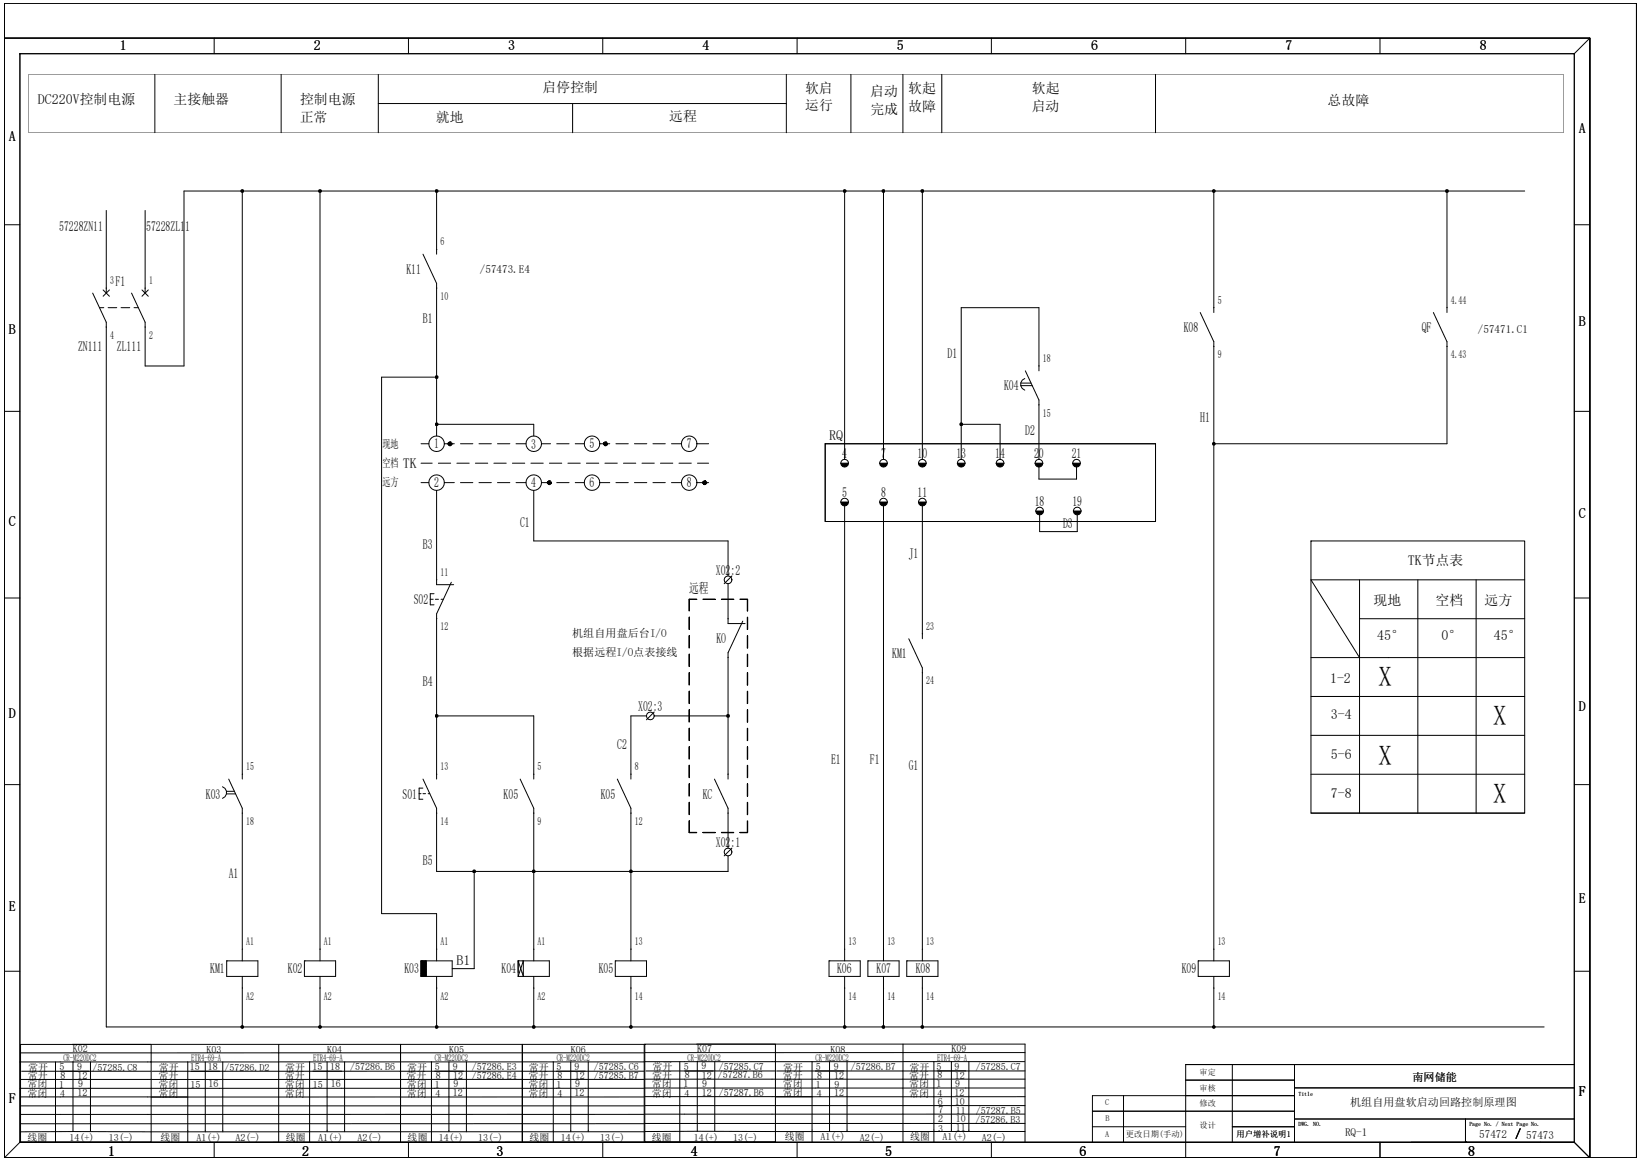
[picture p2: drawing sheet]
<svg xmlns="http://www.w3.org/2000/svg" width="420mm" height="297mm" viewBox="0 0 420 297" stroke-linecap="round" stroke-linejoin="round" font-family="sans-serif">
<g fill="none" stroke="#000" stroke-width=".26">
<path d="M1.1 9.8h405.8v286.4h-405.8zM1.1 .8h417.7v295.4h-417.7zM1.1 9.8h405.8M1.1 9.8v286.4M5.1 13.7h397.8v278.5h-397.8zM7.3 19h392.9M7.3 19v15M39.6 19v14.9M54.8 9.8v3.9M72 19v14.9M96.8 19v14.9M104.5 9.8v3.9"/>
<path d="M154.3 9.8v3.9M201.3 19v14.9M204 9.8v3.9M217.8 19v14.9M231.1 19v14.9M241 19v14.9M253.7 9.8v3.9M295.7 19v14.9M303.5 9.8v3.9M353.2 9.8v3.9M400.2 19v15M406.9 9.8v286.4"/>
<path d="M406.9 9.8l-4 3.9M7.3 33.9h392.9M96.8 26.5h104.5M146.6 26.5v7.4M1.1 57.5h4M27.2 53.8v21.2M37.1 53.8v21.2M62 48.9v150.4M81.9 48.9v196.9M111.7 48.9v16.1M216.2 48.9v68.6M226.1 48.9v68.6"/>
<path d="M236.1 48.9v68.6M310.7 48.9v31M370.3 48.9v31M390.2 48.9h-343.1v44.7h-10v-11.2l-3.4-7.4M402.9 57.5h4M23.7 75l3.5 7.4v180.3h368M25.5 78.7h1.1M26.4 74.2l1.6 1.6M27.2 73.7h.1M27.7 78.7h2.2M28 74.2l-1.6 1.6M31 78.7h2.2"/>
<path d="M34.3 78.7h1.1M36.3 74.2l1.7 1.6M37.1 73.7h.1M38 74.2l-1.7 1.6M108.3 65l3.4 7.5v39M111.8 63.8h.1M111.8 73.7h.1M307.2 79.9l3.5 7.5v158.4M310.6 78.7h.1M366.9 79.9l3.4 7.5v26.1h-59.6M370.3 78.7h.1M27.2 83.7h.1"/>
<path d="M37.1 83.7h.1M111.7 96.5h-14v137.2h14v12.1M261.2 98h2.7M261.3 98.7h2.9M262.3 96.8a1.57 1.57 0 0 0-1.1 1.5 1.57 1.57 0 0 0 1.1 1.5M262.4 94.9l3.5 7.4v15.2M265.9 93.6h.1M265.9 94.9v-16.2h-19.9v38.8M310.6 88.6h.1M370.3 88.6h.1M1.1 105.2h4M107.8 113.5h2"/>
<path d="M107.8 118.5h2.8M111.7 108.5h24.9v3M112.2 118.5h3.2M113.7 113.5h2.6M114.7 113.5h.5l-.4 .3zM114.8 113.2l.4 .3h-.5zM114.9 113.1h.5l-.2 .4zM115.2 113.5l.2 .5h-.5zM115.2 113.5l.5 .1-.1 .2zM115.2 113.5l.4-.2 .1 .2zM116.9 118.5h3.2M117.9 113.5h3.1"/>
<path d="M121.7 118.5h3.1M122.6 113.5h3.2M126.4 118.5h3.2M127.3 113.5h3.2M131.1 118.5h3.2M132.1 113.5h2.5M135.9 118.5h3.1M138.6 113.5h2.3M140.6 118.5h3.2M142.5 113.5h3.1M145.4 118.5h3.1M147.2 113.5h2.3"/>
<path d="M150.1 118.5h3.1M153.5 113.5h2.6M154.5 113.5h.5l-.5 .3zM154.5 113.2l.5 .3h-.5zM154.7 113.1h.5l-.2 .4zM154.8 118.5h3.2M155 113.5l.2 .5h-.5zM155 113.5h.5l-.1 .2v.1zM155 113.5l.4-.2 .1 .2zM157.6 113.5h3.2M159.6 118.5h3.1M162.4 113.5h3.1"/>
<path d="M164.3 118.5h3.2M167.1 113.5h3.2M169 118.5h3.2M171.9 113.5h2.5M173.8 118.5h3.1M178.4 113.5h3M178.5 118.5h2.9M211.2 113.5h84.5v19.9h-84.5zM215.2 118.5a.99 .99 0 0 0 1 1 .99 .99 0 0 0 1-1M215.2 118.5a.99 .99 0 0 1 1-1 .99 .99 0 0 1 1 1M215.2 118.5h2M225.1 118.5a.99 .99 0 0 0 1 1 .99 .99 0 0 0 1-1"/>
<path d="M225.1 118.5a.99 .99 0 0 1 1-1 .99 .99 0 0 1 1 1M225.1 118.5h2M235.1 118.5a.99 .99 0 0 0 1 1 .99 .99 0 0 0 1-1M235.1 118.5a.99 .99 0 0 1 1-1 .99 .99 0 0 1 1 1M235.1 118.5h2M245 118.5a.99 .99 0 0 0 1 1 .99 .99 0 0 0 1-1M245 118.5a.99 .99 0 0 1 1-1 .99 .99 0 0 1 1 1M245 118.5h2M246 108.5h10v9M255 118.5a.99 .99 0 0 0 1 1 .99 .99 0 0 0 1-1M255 118.5a.99 .99 0 0 1 1-1 .99 .99 0 0 1 1 1M255 118.5h2"/>
<path d="M264.9 118.5a.99 .99 0 0 0 1 1 .99 .99 0 0 0 1-1M264.9 118.5a.99 .99 0 0 1 1-1 .99 .99 0 0 1 1 1M264.9 118.5h2M265.9 103.6h.1M265.9 119.5v3.1h9.6v-3.1M274.5 118.5a.99 .99 0 0 0 1 1 .99 .99 0 0 0 1-1M274.5 118.5a.99 .99 0 0 1 1-1 .99 .99 0 0 1 1 1M274.5 118.5h2M402.9 105.2h4M107.8 123.5h2M111.7 125.5v24.1h4.4M113.7 123.5h2.6"/>
<path d="M117.9 123.5h3.1M122.6 123.5h3.2M127.3 123.5h3.2M132.1 123.5h2.5M136.6 125.5v12.9h49.7v8.9M138.6 123.5h2.3M140.1 123.5h.5l-.4 .2zM140.2 123.2l.4 .3h-.5zM140.3 123h.5l-.2 .5zM140.6 123.5l.2 .4h-.5zM140.6 123.5h.5l-.1 .2zM140.6 123.5l.4-.3 .1 .3z"/>
<path d="M142.5 123.5h3.1M147.2 123.5h2.3M153.5 123.5h2.6M157.6 123.5h3.2M162.4 123.5h3.1M167.1 123.5h3.2M171.9 123.5h2.5M178.4 123.5h3M179.9 123.5h.5l-.4 .2zM180 123.2l.4 .3h-.5zM180.1 123h.5l-.2 .5zM180.4 123.5l.2 .4h-.5z"/>
<path d="M180.4 123.5h.5l-.1 .1zM180.4 123.5l.4-.3 .1 .2zM215.2 128.4a.99 .99 0 0 0 1 1 .99 .99 0 0 0 1-1M215.2 128.4a.99 .99 0 0 1 1-1 .99 .99 0 0 1 1 1M215.2 128.4h2M216.2 129.4v116.4M225.1 128.4a.99 .99 0 0 0 1 1 .99 .99 0 0 0 1-1M225.1 128.4a.99 .99 0 0 1 1-1 .99 .99 0 0 1 1 1M225.1 128.4h2M226.1 129.4v116.4M235.1 128.4a.99 .99 0 0 0 1 1 .99 .99 0 0 0 1-1M235.1 128.4a.99 .99 0 0 1 1-1 .99 .99 0 0 1 1 1"/>
<path d="M235.1 128.4h2M236.1 129.4v34M265.1 130.7a.99 .99 0 0 0 1 1 .99 .99 0 0 0 1-1M265.1 130.7a.99 .99 0 0 1 1-1 .99 .99 0 0 1 1 1M265.1 130.7h2M266.1 131.7v4.3h9.6v-4.3M274.7 130.7a.99 .99 0 0 0 1 1 .99 .99 0 0 0 1-1M274.7 130.7a.99 .99 0 0 1 1-1 .99 .99 0 0 1 1 1M274.7 130.7h2M335.5 138.4h54.7v69.6h-54.7zM1.1 153h4M110.1 153.3h.8"/>
<path d="M111.1 151.9h-1v2.8h1M111.4 153.3h.8M111.8 148.3h.1M111.8 158.3h.1M112.9 153.3h.6M115.5 149l-3.8 8v42.3M176.3 153.3l.1 3zM176.3 157.9l.1 3.1zM176.4 153.3v3M176.4 157.9v3.1M176.4 153.3l1.9 .1zM179.9 153.3l3.2 .1z"/>
<path d="M179.9 153.3h3.2M184.6 153.3l3.2 .1zM184.6 153.3h3.2M186.3 158.3h.1M186.3 149.3v10.2h4.4M187.3 147.3l-2 2M189.4 153.3l1.9 .1zM190.1 158.9l-3.8 8.1v32.3M191.3 157.9l.1 3.1zM191.3 153.3l.1 3zM191.3 153.3v3M191.3 157.9v3.1"/>
<path d="M348 148.3v59.7M348 158.3h42.2M362.9 148.3v59.7M377.8 148.3v59.7M390.2 148.3h-54.7l12.5 19.9M402.9 153h4M176.3 162.6l.1 3.2zM176.3 167.4l.1 3.1zM176.3 172.1l.1 3.1zM176.3 176.8l.1 3.2zM176.4 162.6v3.2M176.4 167.4v3.1"/>
<path d="M176.4 172.1v3.1M176.4 176.8v3.2M186.3 168.2h.1M191.3 176.8l.1 3.2zM191.3 172.1l.1 3.1zM191.3 167.4l.1 3.1zM191.3 162.6l.1 3.2zM191.3 162.6v3.2M191.3 167.4v3.1M191.3 172.1v3.1M191.3 176.8v3.2M232.6 163.4l3.5 7.5v74.9"/>
<path d="M236.1 162.2h.1M236.1 172.1h.1M335.5 168.2h54.7M335.5 178.2h54.7M58.5 199.3l3.5 7.5v39M62 198.1h.1M108.3 199.3l3.4 7.5v16.1h74.6v-4M111.7 183.1h24.9v16.2M111.8 198.1h.1M133.1 199.3l3.5 7.5v39M136.6 198.1h.1M158 199.3l3.5 7.5v39"/>
<path d="M161.5 198.1h.1M165.5 183.1h-4v16.2M167.4 183.1h18.9M167.4 182.1l-1.9 2M176.3 181.6l.1 3.1zM176.3 186.3l.1 3.2zM176.3 191l.1 3.2zM176.3 195.8l.1 3.1zM176.4 181.6v3.1M176.4 186.3v3.2M176.4 191v3.2M176.4 195.8v3.1"/>
<path d="M182.9 199.3l3.4 7.5v10.2M186.3 198.1h.1M191.3 195.8l.1 3.1zM191.3 191l.1 3.2zM191.3 186.3l.1 3.2zM191.3 181.6l.1 3.1zM191.3 181.6v3.1M191.3 186.3v3.2M191.3 191v3.2M191.3 195.8v3.1M335.5 188.1h54.7M335.5 198.1h54.7"/>
<path d="M1.1 200.7h4M56.9 201.3a1.57 1.57 0 0 1 1.1 1.5 1.57 1.57 0 0 1-1.1 1.4M58 203.1h2.3M58 202.4h2M62 208h.1M107.3 203h.5M108.2 201.6h-.9v2.9h.9M108.3 203h.6M109.6 203h.4M111.8 208h.1M136.6 208h.1M161.5 208h.1"/>
<path d="M176.3 200.5l.1 3.2zM176.3 205.2l.1 3.2zM176.3 210l.1 3zM176.4 200.5v3.2M176.4 205.2v3.2M176.4 210v3M176.4 212.9l1.9 .1zM179.9 212.9l3.2 .1zM179.9 213h3.2M184.6 212.9l3.2 .1zM184.6 213h3.2M186.3 208h.1"/>
<path d="M187.3 217l-2 1.9M189.4 212.9l1.9 .1zM191.3 210l.1 3zM191.3 205.2l.1 3.2zM191.3 200.5l.1 3.2zM191.3 200.5v3.2M191.3 205.2v3.2M191.3 210v3M335.5 208h54.7M402.9 200.7h4M121.4 222.9v24.9h-5.7M1.1 248.5h4"/>
<path d="M58 245.8h8v4h-8zM58.1 245.8h.1M62 249.8v12.9M62 242.8h.1M62 252.8h.1M77.9 245.8h8v4h-8zM78 245.8h.1M81.9 242.8h.1M81.9 252.8h.1M81.9 249.8v12.9M107.7 245.8h8v4h-8M107.7 247.1l1.4 1.4"/>
<path d="M107.7 246.9l1.4 1.4M107.7 246.8l1.4 1.3M107.7 246.6l1.4 1.3M107.7 246.4l1.4 1.3M107.7 246.2l1.4 1.3M107.7 246l1.4 1.3M107.7 245.8l1.4 1.3M107.7 247.3l1.4 1.4M107.7 247.5l1.4 1.3M107.7 247.7l1.4 1.3M107.7 247.9l1.4 1.3M107.7 248.1l1.4 1.3"/>
<path d="M107.7 248.3l1.4 1.3M107.7 248.6l1.2 1.2M107.7 248.8l1 1M107.7 249l.8 .8M107.7 249.2l.6 .6M107.7 249.4l.4 .4M107.7 249.6l.2 .2M107.7 245.8v4M107.8 248.4h-.1M107.8 247.6h-.1M107.8 246.9h-.1M107.8 246.1h-.1"/>
<path d="M107.8 249.1h-.1M107.8 249.8h-.1M107.8 245.8h.1M107.9 248.1l-.2 .1M107.9 247.3l-.2 .1M107.9 246.6l-.2 .1M107.9 245.8l-.2 .1M107.9 248.8l-.2 .1M107.9 249.6l-.2 .1M107.9 245.8l1.2 1.2M107.9 247.8l-.2 .2M107.9 247l-.2 .2"/>
<path d="M107.9 246.3l-.2 .2M107.9 248.6l-.2 .1M107.9 249.3l-.2 .2M108 246.8l-.2 .2M108 247.5l-.2 .3M108 246l-.2 .2M108 248.3l-.2 .2M108 249l-.2 .3M108 249.8h.1M108.1 245.8l-.2 .2M108.1 245.8l1 1M108.1 248l-.2 .2"/>
<path d="M108.1 247.2l-.2 .3M108.1 246.5l-.2 .2M108.1 248.7l-.2 .3M108.1 249.5l-.2 .2M108.2 247.7l-.2 .2M108.2 247l-.2 .2M108.2 246.2l-.2 .2M108.2 248.5l-.2 .2M108.2 249.2l-.2 .2M108.3 245.8l-.1 .1M108.3 245.8l.8 .8M108.3 247.4l-.2 .3"/>
<path d="M108.3 246.7l-.2 .2M108.3 245.9l-.2 .2M108.3 248.2l-.2 .2M108.3 248.9l-.2 .3M108.3 249.7l-.1 .1M108.4 246.4l-.2 .2M108.4 247.1l-.2 .3M108.4 247.9l-.2 .2M108.4 248.6l-.2 .3M108.4 249.4l-.2 .2M108.5 245.8l.6 .6M108.5 247.6l-.2 .2"/>
<path d="M108.5 246.9l-.2 .2M108.5 246.1l-.2 .2M108.5 248.4l-.2 .2M108.5 249.1l-.2 .3M108.6 247.3l-.2 .3M108.6 246.6l-.2 .2M108.6 245.8l-.2 .3M108.6 248.1l-.2 .2M108.6 248.8l-.2 .3M108.6 249.6l-.2 .2M108.7 246l.2-.2 .2 .2M108.7 245.8l.4 .4"/>
<path d="M108.7 247l-.2 .3M108.7 246.3l-.2 .2M108.7 247.8l-.2 .2M108.7 248.6l-.2 .2M108.7 249.3l-.2 .2M108.8 246l-.2 .2M108.8 246.8l-.2 .2M108.8 247.5l-.2 .3M108.8 248.3l-.2 .2M108.8 249l-.2 .3M108.8 249.8h.1M108.9 247.2l-.2 .3"/>
<path d="M108.9 246.5l-.2 .2M108.9 248l-.2 .2M108.9 248.7l-.2 .3M108.9 249.5l-.2 .2M109 247l-.3 .2M109 246.2l-.3 .2M109 247.7l-.3 .2M109 248.5l-.3 .2M109 249.2l-.3 .2M109.1 246.7l-.3 .2M109.1 245.9l-.3 .2M109.1 247.4l-.3 .3"/>
<path d="M109.1 248.2l-.3 .2M109.1 248.9l-.3 .3M109.1 249.7l-.1 .1M109.1 245.8l-.2 .1M109.1 245.8v4l-1.4-1.3M109.1 247l-.1 .1M109.1 246.5l-.2 .1M109.1 246.3h-.1M109.1 247.2l-.2 .2M109.1 247.8h-.1M109.1 248l-.2 .1M109.1 248.5l-.1 .1"/>
<path d="M109.1 248.7l-.2 .2M109.1 249.3l-.1 .1M109.1 249.5l-.2 .1M111.7 249.8v12.9M111.8 242.8h.1M111.8 252.8h.1M132.6 245.8h8v4h-8M132.6 245.8l1.3 4v-4l-1.3 4M132.6 245.8v4M132.7 245.8h.1M133.6 248.8h.1M133.7 245.8h.1"/>
<path d="M136.6 242.8h.1M136.6 252.8h.1M136.6 249.8v12.9M157.5 245.8h8v4h-8zM157.6 245.8h.1M161.5 249.8v12.9M161.5 242.8h.1M161.5 252.8h.1M212.2 245.8h8v4h-8zM212.3 245.8h.1M216.2 242.8h.1M216.2 252.8h.1"/>
<path d="M216.2 249.8v12.9M222.1 245.8h8v4h-8zM222.2 245.8h.1M226.1 242.8h.1M226.1 252.8h.1M226.1 249.8v12.9M232.1 245.8h8v4h-8zM232.2 245.8h.1M236.1 242.8h.1M236.1 252.8h.1M236.1 249.8v12.9M306.7 245.8h8v4h-8z"/>
<path d="M306.8 245.8h.1M310.6 242.8h.1M310.6 252.8h.1M310.7 249.8v12.9M402.9 248.5h4M5.1 271.7h66.2M5.3 267.2h33.4v25h-33.4zM5.3 276.1h33.4M5.5 274h33.2M14.2 271.7v20.5M18.5 267.2h146.4v25h-94.9M18.8 271.6l-.1 17.8"/>
<path d="M23.2 271.7v17.7M38.7 271.7h-.2M48.1 271.7v20.5M52.5 271.7v17.8M57 271.7v17.8M71.3 267.2v25M71.3 271.6h31.2M79.2 271.6v20.6M83.7 271.6v17.9M88.2 271.6v17.9M102.5 276.1h-63.7M102.5 267.2v25"/>
<path d="M102.5 271.6h31.1M110.4 271.6v20.6M114.9 271.6v17.9M119.4 271.6v17.9M133.6 276.1h-31.1M133.7 267.2v25M141.6 271.6v20.6M146.1 271.6v17.9M150.6 271.6v17.9M164.8 276.1h-31.2M164.8 274h-125.8M164.8 278.4h-159.6"/>
<path d="M164.8 269.3h-159.5M165 267.1h33.5v25h-33.5zM165.1 276.1h33.4M165.3 274h33.2M174 271.6v20.5M178.3 267.1h84v25M178.5 271.6v17.7M182.9 271.6v17.7M198.5 271.6h-.2M207.8 271.6v20.5M212.3 271.6v17.9M216.8 271.6v17.9"/>
<path d="M231.1 271.6h-97.4M231.1 267.1v25M231.1 271.6h31.1M239 271.6v20.5M243.5 271.6v17.9M248 271.6v17.9M262.3 278.3h-97.3M262.3 276.1h-63.7M262.3 274h-63.5M262.3 269.3h-97.3M303.5 276.3h27.8M315.4 272.3v19.9"/>
<path d="M331.3 278.3h71.6M331.3 272.3v19.9M402.9 272.3h-99.4v23.9M1.1 296.2l4-4h397.8l4 4M1.1 296.2h405.8M5.3 280.6h159.5M5.3 289.5h33.4M5.3 282.9h159.6M54.8 292.2v4M104.5 292.2v4M154.3 292.2v4M164.9 289.5h-126.2"/>
<path d="M164.9 287.5h-159.6M164.9 285.1h-159.6M165 280.5h33.5M165 282.8h97.3M204 292.2v4M253.7 292.2v4M262.3 285h-97.3M262.3 289.5h-97.3M262.3 287.4h-97.3M262.3 280.6h-63.8M279.6 288.2h23.9M279.6 284.3h51.7"/>
<path d="M287.6 280.3v11.9M315.4 288.2h15.9M331.3 280.3h-51.7v11.9M331.3 286.3h71.6M353.2 292.2v4M375.1 292.3h.1M375.1 286.3v5.9M375.1 292.2h.1M375.2 292.2h.1M375.3 292.2h.1M375.3 292.2h-.1M394.3 292.2h.1"/>
<circle cx="111.7" cy="113.5" r="1.99"/>
<circle cx="136.6" cy="113.5" r="1.99"/>
<circle cx="151.5" cy="113.5" r="1.99"/>
<circle cx="176.4" cy="113.5" r="1.99"/>
<circle cx="111.7" cy="123.5" r="1.99"/>
<circle cx="136.6" cy="123.5" r="1.99"/>
<circle cx="151.5" cy="123.5" r="1.99"/>
<circle cx="176.4" cy="123.5" r="1.99"/>
<circle cx="186.3" cy="148.3" r=".99"/>
<circle cx="166.4" cy="183.1" r=".99"/>
<circle cx="186.3" cy="218" r=".99"/>
</g>
<path d="M389.1 288.7l-1.1 2.5" fill="none" stroke="#000" stroke-width=".3"/>
<g fill="#000">
<path d="M61.5 48.4h1v1h-1zM81.4 48.4h1v1h-1zM111.3 48.4h.9v1h-.9zM215.7 48.4h1v1h-1zM225.6 48.4h1v1h-1zM235.6 48.4h1v1h-1zM310.2 48.4h.9v1h-.9zM369.8 48.4h1v1h-1zM111.3 96h.9v1h-.9zM111.3 108.1h.9v.9h-.9zM114.7 113.5h.5l-.4 .3zM114.8 113.2l.4 .3h-.5z"/>
<path d="M115.2 113.5l.2 .5h-.5zM114.9 113.1h.5l-.2 .4zM115.2 113.5l.5 .1-.1 .2zM115.2 113.5l.4-.2 .1 .2zM154.5 113.5h.5l-.5 .3zM154.5 113.2l.5 .3h-.5zM155 113.5l.2 .5h-.5zM154.7 113.1h.5l-.2 .4zM155 113.5h.5l-.1 .2v.1zM155 113.5l.4-.2 .1 .2zM215.2 118.5h2v1h-2zM225.1 118.5h2v1h-2z"/>
<path d="M235.1 118.5h2v1h-2zM245 118.5h2v1h-2zM245.5 108.1h1v.9h-1zM255 118.5h1.9v1h-1.9zM264.9 118.5h2v1h-2zM274.5 118.5h2v1h-2zM310.2 113h.9v1h-.9zM140.1 123.5h.5l-.4 .2zM140.2 123.2l.4 .3h-.5zM140.6 123.5l.2 .4h-.5zM140.3 123h.5l-.2 .5zM140.6 123.5h.5l-.1 .2z"/>
<path d="M140.6 123.5l.4-.3 .1 .3zM179.9 123.5h.5l-.4 .2zM180 123.2l.4 .3h-.5zM180.4 123.5l.2 .4h-.5zM180.1 123h.5l-.2 .5zM180.4 123.5h.5l-.1 .1zM180.4 123.5l.4-.3 .1 .2zM215.2 128.4h2v1h-2zM225.1 128.4h2v1h-2zM235.1 128.4h2v1h-2zM265.1 130.7h2v1h-2zM274.7 130.7h2v1h-2z"/>
<path d="M176.4 153.3l1.9 .1zM189.4 153.3l1.9 .1zM111.3 182.6h.9v1h-.9zM185.8 182.6h1v1h-1zM176.4 212.9l1.9 .1zM189.4 212.9l1.9 .1zM120.9 222.4h1v1h-1zM136.1 222.4h1v1h-1zM161 222.4h1v1h-1zM61.5 262.2h1v1h-1zM81.4 262.2h1v1h-1zM111.3 262.2h.9v1h-.9z"/>
<path d="M136.1 262.2h1v1h-1zM161 262.2h1v1h-1zM215.7 262.2h1v1h-1zM225.6 262.2h1v1h-1zM235.6 262.2h1v1h-1zM310.2 262.2h.9v1h-.9zM375.1 292.2h.2z"/>
</g>
<g font-size="7.1">
<text x="352.8" y="175.5">X</text>
<text x="382.1" y="185.4">X</text>
<text x="352.8" y="195.7">X</text>
<text x="382.1" y="205.5">X</text>
</g>
<g font-size="3.6">
<text x="30.6" y="12.7">1</text>
<text x="80.4" y="12.7">2</text>
<text x="130.1" y="12.7">3</text>
<text x="179.8" y="12.7">4</text>
<text x="229.6" y="12.7">5</text>
<text x="279.3" y="12.7">6</text>
<text x="329" y="12.7">7</text>
<text x="378.7" y="12.7">8</text>
<text x="138.9" y="23.7">启停控制</text>
<text x="206" y="23.7">软启</text>
<text x="232.5" y="23.7">软起</text>
<text x="264.1" y="23.7">软起</text>
<text x="9.7" y="26.7">DC220V控制电源</text>
<text x="44.4" y="26.7">主接触器</text>
<text x="76.8" y="26.7">控制电源</text>
<text x="206.1" y="28.2">运行</text>
<text x="222.7" y="24.5">启动</text>
<text x="222.8" y="29.1">完成</text>
<text x="232.4" y="28.3">故障</text>
<text x="264.1" y="28.3">启动</text>
<text x="339.8" y="26.9">总故障</text>
<text x="76.7" y="31.3">正常</text>
<text x="111.6" y="31.1">就地</text>
<text x="171.3" y="31.1">远程</text>
<text x="404.1" y="34.1">A</text>
<text x="2.3" y="36.1">A</text>
<text x="15.2" y="59.1">57228ZN11</text>
<text x="37.4" y="59.2">57228ZL11</text>
<text x="104" y="70">K11</text>
<text x="29.6" y="73.2">F1</text>
<text x="108.3" y="82.5">B1</text>
<text x="404.1" y="83.3">B</text>
<text x="2.3" y="85.3">B</text>
<text x="20" y="89.9">ZN111</text>
<text x="29.9" y="89.9">ZL111</text>
<text x="303" y="84.9">K08</text>
<text x="363.9" y="84.9">QF</text>
<text x="242.5" y="91.6">D1</text>
<text x="257" y="99.8">K04</text>
<text x="307.2" y="108">H1</text>
<text x="212.2" y="112.5">RQ</text>
<text x="262.4" y="111.2">D2</text>
<text x="103.1" y="119.7">TK</text>
<text x="111.1" y="114.7">1</text>
<text x="136" y="114.7">3</text>
<text x="150.9" y="114.7">5</text>
<text x="175.8" y="114.7">7</text>
<text x="215.6" y="117.3">4</text>
<text x="225.5" y="117.3">7</text>
<text x="234.8" y="117.3">10</text>
<text x="244.8" y="117.3">13</text>
<text x="254.7" y="117.3">14</text>
<text x="264.7" y="117.3">20</text>
<text x="274.3" y="117.3">21</text>
<text x="111.1" y="124.7">2</text>
<text x="136" y="124.7">4</text>
<text x="150.9" y="124.7">6</text>
<text x="175.8" y="124.7">8</text>
<text x="215.6" y="127.2">5</text>
<text x="225.5" y="127.2">8</text>
<text x="234.8" y="127.2">11</text>
<text x="264.8" y="129.5">18</text>
<text x="274.5" y="129.5">19</text>
<text x="2.3" y="134.5">C</text>
<text x="133.1" y="134.8">C1</text>
<text x="272.1" y="135.1">D3</text>
<text x="404.1" y="132.6">C</text>
<text x="108.3" y="140.4">B3</text>
<text x="232.6" y="142.7">J1</text>
<text x="183.2" y="147.1">X02:2</text>
<text x="360.3" y="144.5">TK节点表</text>
<text x="105.9" y="154.5">S02</text>
<text x="176.4" y="151.8">远程</text>
<text x="351.6" y="154.7">现地</text>
<text x="367.4" y="154.7">空档</text>
<text x="380" y="154.7">远方</text>
<text x="183.4" y="164.5">KO</text>
<text x="352.5" y="163.6">45°</text>
<text x="369" y="163.6">0°</text>
<text x="382.3" y="163.6">45°</text>
<text x="228.4" y="168.4">KM1</text>
<text x="108.3" y="175.6">B4</text>
<text x="340.4" y="174.8">1-2</text>
<text x="2.3" y="183.8">D</text>
<text x="163.3" y="181.9">X02:3</text>
<text x="340.6" y="184.1">3-4</text>
<text x="404.1" y="181.8">D</text>
<text x="158" y="191.6">C2</text>
<text x="212.7" y="195.4">E1</text>
<text x="222.6" y="195.4">F1</text>
<text x="232.6" y="196.9">G1</text>
<text x="340.6" y="194.2">5-6</text>
<text x="52.7" y="204.3">K03</text>
<text x="103" y="204.3">S01</text>
<text x="128.9" y="204.3">K05</text>
<text x="153.8" y="204.3">K05</text>
<text x="179.9" y="204.3">KC</text>
<text x="340.6" y="204.1">7-8</text>
<text x="108.3" y="221.2">B5</text>
<text x="183.2" y="216.7">X02:1</text>
<text x="58.5" y="224.6">A1</text>
<text x="2.3" y="233">E</text>
<text x="404.1" y="231">E</text>
<text x="53.8" y="249">KM1</text>
<text x="73.7" y="249">K02</text>
<text x="103.5" y="249">K03</text>
<text x="116.9" y="246.9">B1</text>
<text x="128.4" y="249">K04</text>
<text x="153.2" y="249">K05</text>
<text x="214.2" y="249">K06</text>
<text x="224.3" y="249">K07</text>
<text x="234.4" y="249">K08</text>
<text x="302.4" y="249">K09</text>
<text x="404.1" y="280.3">F</text>
<text x="2.3" y="282.3">F</text>
<text x="27.6" y="295.7">1</text>
<text x="77.4" y="295.7">2</text>
<text x="127.1" y="295.7">3</text>
<text x="176.8" y="295.7">4</text>
<text x="226.6" y="295.7">5</text>
<text x="276.3" y="295.7">6</text>
<text x="326" y="295.7">7</text>
<text x="375.8" y="295.7">8</text>
</g>
<g font-size="3">
<text x="97.9" y="114.5">现地</text>
<text x="97.9" y="119.5">空档</text>
<text x="97.9" y="124.4">远方</text>
</g>
<text font-size="2.9" x="361.5" y="276.5">南网储能</text>
<g font-size="2.8">
<text x="112.7" y="62.8">6</text>
<text x="122.8" y="69.7">/57473.E4</text>
<text x="28.2" y="72.7">3</text>
<text x="38.1" y="72.7">1</text>
<text x="112.7" y="76.7">10</text>
<text x="311.7" y="77.7">5</text>
<text x="371.3" y="77.7">4.44</text>
<text x="28.2" y="86.7">4</text>
<text x="38.1" y="86.7">2</text>
<text x="378.3" y="85.2">/57471.C1</text>
<text x="266.9" y="92.6">18</text>
<text x="311.7" y="91.6">9</text>
<text x="371.3" y="91.6">4.43</text>
<text x="266.9" y="106.6">15</text>
<text x="112.7" y="147.3">11</text>
<text x="112.7" y="161.3">12</text>
<text x="237.1" y="161.2">23</text>
<text x="146.4" y="167.9">根据远程I/O点表接线</text>
<text x="146.5" y="163">机组自用盘后台I/O</text>
<text x="237.1" y="175.1">24</text>
<text x="63" y="197.1">15</text>
<text x="112.7" y="197.1">13</text>
<text x="137.6" y="197.1">5</text>
<text x="162.5" y="197.1">8</text>
<text x="63" y="211">18</text>
<text x="112.7" y="211">14</text>
<text x="137.6" y="211">9</text>
<text x="162.5" y="211">12</text>
<text x="63" y="241.8">A1</text>
<text x="82.9" y="241.8">A1</text>
<text x="112.7" y="241.8">A1</text>
<text x="137.6" y="241.8">A1</text>
<text x="162.5" y="241.8">13</text>
<text x="217.2" y="241.8">13</text>
<text x="227.1" y="241.8">13</text>
<text x="237.1" y="241.8">13</text>
<text x="311.7" y="241.8">13</text>
<text x="63" y="255.7">A2</text>
<text x="82.9" y="255.7">A2</text>
<text x="112.7" y="255.7">A2</text>
<text x="137.6" y="255.7">A2</text>
<text x="162.5" y="255.7">14</text>
<text x="217.2" y="255.7">14</text>
<text x="227.1" y="255.7">14</text>
<text x="237.1" y="255.7">14</text>
<text x="311.7" y="255.7">14</text>
<text x="345.6" y="282.9">机组自用盘软启动回路控制原理图</text>
<text x="344.2" y="290.5">RQ-1</text>
<text x="378.6" y="291.1">57472</text>
<text x="390.6" y="291.2">57473</text>
</g>
<g font-size="2.6">
<text x="18.6" y="269.2">K02</text>
<text x="52.8" y="269.3">K03</text>
<text x="83.8" y="269.3">K04</text>
<text x="115" y="269.3">K05</text>
<text x="146.1" y="269.3">K06</text>
<text x="178.4" y="269.2">K07</text>
<text x="212.6" y="269.3">K08</text>
<text x="243.5" y="269.2">K09</text>
<text x="7.2" y="273.9">常开</text>
<text x="15.2" y="273.7">5</text>
<text x="15.5" y="275.9">8</text>
<text x="19.8" y="273.6">9</text>
<text x="23.7" y="273.9">/57285.C8</text>
<text x="40.7" y="273.9">常开</text>
<text x="48.6" y="273.7">15</text>
<text x="53.2" y="273.6">18</text>
<text x="57.5" y="274">/57286.D2</text>
<text x="73" y="274">常开</text>
<text x="80" y="273.7">15</text>
<text x="84.5" y="273.6">18</text>
<text x="89.6" y="273.8">/57286.B6</text>
<text x="104.2" y="274">常开</text>
<text x="111.3" y="273.7">5</text>
<text x="111.5" y="275.9">8</text>
<text x="115.9" y="273.6">9</text>
<text x="120.8" y="273.8">/57286.E3</text>
<text x="120.8" y="275.9">/57286.E4</text>
<text x="135.4" y="274">常开</text>
<text x="142.5" y="273.7">5</text>
<text x="142.7" y="275.9">8</text>
<text x="147" y="273.6">9</text>
<text x="152" y="273.8">/57285.C6</text>
<text x="166.9" y="276">常开</text>
<text x="167" y="273.8">常开</text>
<text x="175" y="273.7">5</text>
<text x="175.2" y="275.8">8</text>
<text x="179.6" y="273.6">9</text>
<text x="183.7" y="275.9">/57287.B6</text>
<text x="184" y="273.6">/57285.C7</text>
<text x="200.3" y="276">常开</text>
<text x="200.4" y="273.8">常开</text>
<text x="208.8" y="273.7">5</text>
<text x="209.1" y="275.9">8</text>
<text x="213.4" y="273.7">9</text>
<text x="217.7" y="273.8">/57286.B7</text>
<text x="232.8" y="273.9">常开</text>
<text x="239.7" y="273.7">5</text>
<text x="240" y="275.9">8</text>
<text x="244.3" y="273.6">9</text>
<text x="249.8" y="273.6">/57285.C7</text>
<text x="7" y="278.2">常闭</text>
<text x="7" y="280.6">常闭</text>
<text x="7.1" y="276">常开</text>
<text x="15.2" y="278.2">1</text>
<text x="15.4" y="280.6">4</text>
<text x="19.8" y="280.5">12</text>
<text x="19.9" y="276.1">12</text>
<text x="20" y="278.2">9</text>
<text x="40.6" y="276">常开</text>
<text x="40.6" y="278.2">常闭</text>
<text x="40.6" y="280.5">常闭</text>
<text x="48.7" y="278.2">15</text>
<text x="53.4" y="278.2">16</text>
<text x="72.9" y="276.1">常开</text>
<text x="72.9" y="278.3">常闭</text>
<text x="72.9" y="280.6">常闭</text>
<text x="80.1" y="278.2">15</text>
<text x="84.7" y="278.2">16</text>
<text x="104.1" y="276.1">常开</text>
<text x="104.1" y="278.3">常闭</text>
<text x="104.1" y="280.6">常闭</text>
<text x="111.3" y="278.2">1</text>
<text x="111.5" y="280.6">4</text>
<text x="115.9" y="280.5">12</text>
<text x="115.9" y="276.1">12</text>
<text x="116.1" y="278.2">9</text>
<text x="135.3" y="276.1">常开</text>
<text x="135.3" y="278.3">常闭</text>
<text x="135.3" y="280.6">常闭</text>
<text x="142.4" y="278.2">1</text>
<text x="142.7" y="280.6">4</text>
<text x="147.1" y="280.5">12</text>
<text x="147.1" y="276.1">12</text>
<text x="147.2" y="278.2">9</text>
<text x="152" y="276.1">/57285.B7</text>
<text x="166.8" y="278.1">常闭</text>
<text x="166.8" y="280.6">常闭</text>
<text x="175" y="278.1">1</text>
<text x="175.2" y="280.6">4</text>
<text x="179.6" y="280.4">12</text>
<text x="179.6" y="276">12</text>
<text x="179.8" y="278.1">9</text>
<text x="184" y="280.3">/57287.B6</text>
<text x="200.4" y="278.1">常闭</text>
<text x="200.4" y="280.5">常闭</text>
<text x="208.8" y="278.2">1</text>
<text x="209" y="280.6">4</text>
<text x="213.5" y="280.5">12</text>
<text x="213.5" y="276.1">12</text>
<text x="213.6" y="278.2">9</text>
<text x="232.7" y="276">常开</text>
<text x="232.7" y="278.2">常闭</text>
<text x="232.7" y="280.5">常闭</text>
<text x="239.7" y="278.2">1</text>
<text x="239.9" y="280.6">4</text>
<text x="244.3" y="280.4">12</text>
<text x="244.4" y="276">12</text>
<text x="244.5" y="278.1">9</text>
<text x="240" y="282.7">6</text>
<text x="240.1" y="287.1">2</text>
<text x="240.2" y="284.8">7</text>
<text x="244.4" y="282.6">10</text>
<text x="244.6" y="287.1">10</text>
<text x="244.7" y="285">11</text>
<text x="249.6" y="287.2">/57286.B3</text>
<text x="249.7" y="284.9">/57287.B5</text>
<text x="7.1" y="292">线圈</text>
<text x="17.8" y="292">14(+)</text>
<text x="27.9" y="292">13(-)</text>
<text x="41.1" y="291.8">线圈</text>
<text x="50.3" y="291.8">A1(+)</text>
<text x="60.3" y="291.8">A2(-)</text>
<text x="73.2" y="291.8">线圈</text>
<text x="81.4" y="291.8">A1(+)</text>
<text x="91.5" y="291.8">A2(-)</text>
<text x="104.3" y="291.8">线圈</text>
<text x="112.4" y="291.8">14(+)</text>
<text x="122.4" y="291.8">13(-)</text>
<text x="135.5" y="291.8">线圈</text>
<text x="143.5" y="291.8">14(+)</text>
<text x="153.6" y="291.8">13(-)</text>
<text x="166.9" y="291.9">线圈</text>
<text x="177.6" y="291.9">14(+)</text>
<text x="187.7" y="291.9">13(-)</text>
<text x="200.9" y="291.7">线圈</text>
<text x="210" y="291.7">A1(+)</text>
<text x="220.1" y="291.8">A2(-)</text>
<text x="232.9" y="291.7">线圈</text>
<text x="240.1" y="289.6">3</text>
<text x="241.2" y="291.7">A1(+)</text>
<text x="244.6" y="289.4">11</text>
<text x="251.3" y="291.8">A2(-)</text>
</g>
<g font-size="2.4">
<text x="16.2" y="271.4">CR-M220DC2</text>
<text x="48.9" y="271.5">ETR4-69-A</text>
<text x="80.1" y="271.5">ETR4-69-A</text>
<text x="111.3" y="271.5">CR-M220DC2</text>
<text x="142.5" y="271.5">CR-M220DC2</text>
<text x="176" y="271.4">CR-M220DC2</text>
<text x="208.7" y="271.5">CR-M220DC2</text>
<text x="239.9" y="271.5">ETR4-69-A</text>
</g>
<g font-size="2.1">
<text x="307" y="275.1">审定</text>
<text x="307" y="279">审核</text>
<text x="282.9" y="282.8">C</text>
<text x="282.9" y="286.8">B</text>
<text x="307" y="283">修改</text>
<text x="282.9" y="290.8">A</text>
<text x="288.1" y="290.9">更改日期(手动)</text>
<text x="307" y="288.5">设计</text>
<text x="316.5" y="290.9">用户增补说明1</text>
</g>
<g font-size="1.5">
<text x="332.3" y="280.3">Title</text>
<text x="332.3" y="287.9">DWG. NO.</text>
<text x="376.1" y="287.9">Page No. / Next Page No.</text>
</g>
</svg>
